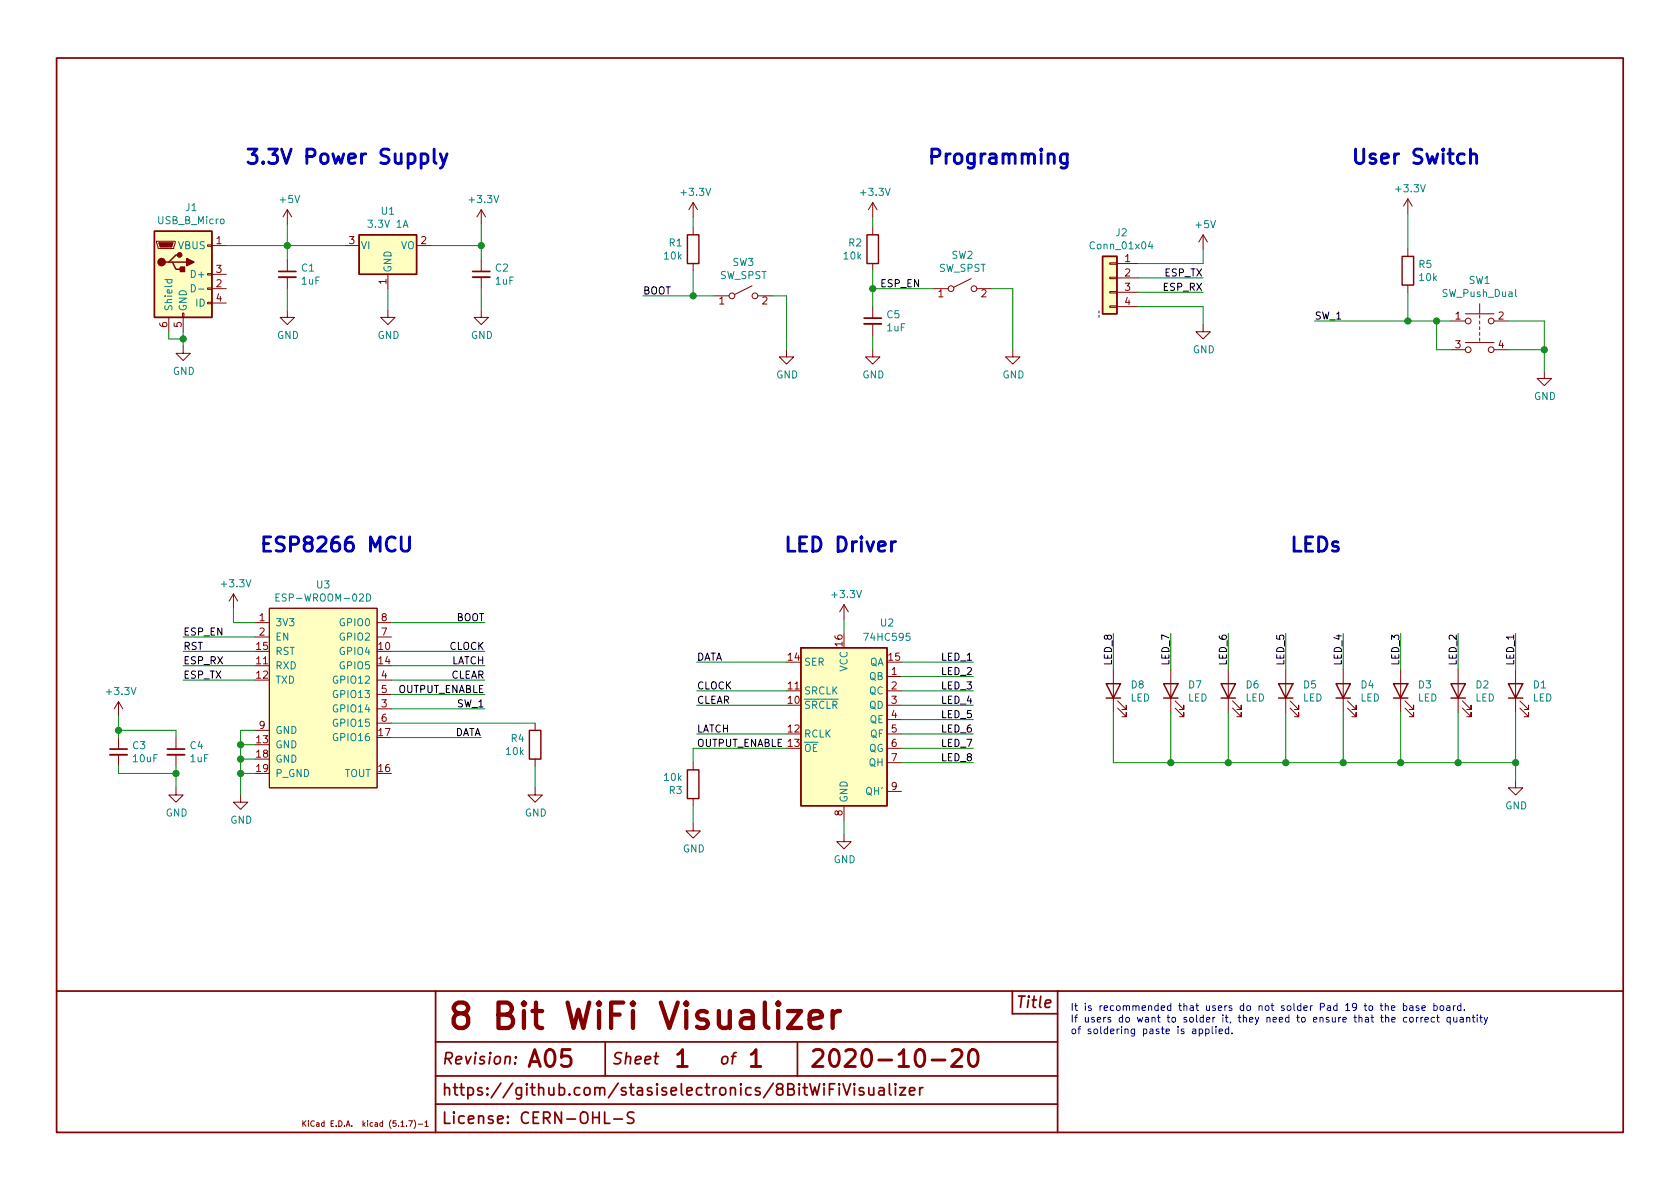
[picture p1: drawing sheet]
<svg xmlns="http://www.w3.org/2000/svg" width="297mm" height="210mm" viewBox="0 0 297 210" stroke-linecap="round" stroke-linejoin="round" font-family="sans-serif">
<path d="M179 179.3h8M187 175.3v24.9M77 195.2h110M77 190.3h110M91.1 188v.1l-.1-.1h.1v.1M91.2 186.9v.2M107 184.2v6.1" fill="none" stroke="#840000" stroke-width=".3"/>
<path d="M137.6 177.3l-.2 .2 .2 .2 .2-.2-.2-.2v.4M137.6 178.8v3M139.3 178.8h2.4l-2.4 3h2.4M147.2 178.8v3M148.5 178.8a1.14 1.14 0 0 0-1.3 .8M143.2 180.3l2.1-.4v-.5l-.2-.4-.4-.2h-.9l-.4 .2-.2 .4v1.7l.2 .5 .4 .2h.9l.4-.2" fill="none" stroke="#840000" stroke-width=".76"/>
<circle cx="187" cy="175.3" r=".15" fill="#840000"/>
<g fill="none" stroke="#840000" stroke-width=".3">
<path d="M10 10.3h277v189.9h-277zM49.3 48h3M83.6 48h3M152.8 56.3h3M19.4 132.5h3.1M29.6 132.5h3M10 175.3h277M77 175.3v24.9M179 175.3v4M77 184.2h110M106.9 196.6v2h.9M108.5 197.9h1.6"/>
<path d="M112.1 196.7l-.3-.1-.7 .1a.49 .49 0 0 0-.2 .5 .49 .49 0 0 0 .4 .4 .72 .72 0 0 1 .8 .5l-.1 .4-.3 .1-.8-.1M141 184.2v6.1M145.7 191.6l-.1 .1 .1 .1 .1-.1-.1-.1v.2M145.7 192.3v1.3M146.7 192.6h.6M147.6 191.6h-.9v2M148.4 191.6l-.1 .1 .1 .1v-.2v.2M148.4 192.3v1.3M149 191.6l.7 2 .7-2M151.1 191.6l-.1 .1 .1 .1 .1-.1-.1-.1v.2M151.1 192.3v1.3M152.7 192.4a.49 .49 0 0 0-.8 .2l.1 .3 .5 .1 .3 .3-.1 .2-.2 .1-.6-.1"/>
<path d="M153.6 192.3v1.1a.5 .5 0 0 0 .9 .1M154.5 192.3v1.3M155.4 192.4h.8l.1 1.2M156.3 192.8l-.7 .1a.39 .39 0 0 0-.3 .4 .39 .39 0 0 0 .3 .3l.7-.1M157.3 191.6v1.8l.3 .2M158.3 191.6l-.1 .1 .1 .1 .1-.1-.1-.1v.2M158.3 192.3v1.3M159.1 192.3h1l-1 1.3h1M160.8 193l.9-.2-.1-.4-.5-.1-.2 .1-.1 .2 .1 .9 .2 .1 .5-.1M162.6 192.3v1.3M163.2 192.3a.49 .49 0 0 0-.6 .4"/>
</g>
<path d="M164.8 187.4h2.3M168.4 185.9l.4-.3h.7a.8 .8 0 0 1 .4 1.3l-1.7 1.7h1.9M171.5 185.9a.73 .73 0 0 1 .7-.3 .73 .73 0 0 1 .6 .6 2.37 2.37 0 0 1-.3 2.2 .7 .7 0 0 1-1.2-.4 2.67 2.67 0 0 1 .2-2.1z" fill="none" stroke="#840000" stroke-width=".51"/>
<g fill="none" stroke="#840000" stroke-width=".18">
<path d="M50.8 37.1v2.5M50.8 37.1l-.8 1.2M50.8 37.1l.8 1.2M85.1 37.1v2.5M85.1 37.1l-.8 1.2M85.1 37.1l.8 1.2M122.6 35.8v2.5M122.6 35.8l-.8 1.3M122.6 35.8l.7 1.3M154.3 35.8l-.8 1.3M154.3 35.8v2.5M154.3 35.8l.8 1.3"/>
<path d="M248.9 35.2l-.7 1.2M248.9 35.2v2.5M248.9 35.2l.8 1.2M27.7 42.7h3.3v.2l-.3 1h-2.8zM29.8 56.1v2.6M32.3 55.4h.2v.7h-.2zM32.4 56.1v2.6M36.7 53.5h.8v.2h-.8zM36.7 50.9h.8v.3h-.8zM36.7 48.4h.8v.2h-.8zM36.7 43.3h.8v.3h-.8zM37.5 43.4h2.5"/>
<path d="M37.5 51h2.5M37.5 48.5h2.5M37.5 53.6h2.5M50.8 54.9v1.2h1.3l-1.3 1.3-1.3-1.3h1.3M50.8 46v2M50.8 49v2M61 43.4h2.5M68.6 54.9v1.2h1.2l-1.2 1.3-1.3-1.3h1.3M68.6 48.5v2.5M73.7 43.4h2.5M85.1 54.9v1.2h1.3l-1.3 1.3-1.3-1.3h1.3M85.1 46v2"/>
<path d="M85.1 49v2M122.6 40.3v1.2M122.6 46.6v1.3M126.4 52.3h2.5M133 50.5l-3.1 1.6M134 52.3h2.5M154.3 40.3v1.2M154.3 46.6v1.3M154.3 54.2v2.1M154.3 57.3v2M165.1 51h2.5M171.7 49.3l-3 1.5"/>
<path d="M172.7 51h2.6M196.2 54.1h1.3v.3h-1.3zM196.2 51.6h1.3v.2h-1.3zM196.2 46.5h1.3v.2h-1.3zM196.2 49h1.3v.3h-1.3zM197.5 46.6h3.8M197.5 49.1h3.8M197.5 51.7h3.8M197.5 54.2h3.8M212.7 57.4v1.3h1.3l-1.3 1.2-1.2-1.2h1.2M212.7 41.5l-.7 1.3M212.7 41.5v2.6"/>
<path d="M212.7 41.5l.8 1.3M248.9 44.1v1.2M248.9 50.4v1.3M256.5 56.8h2.6M259.1 55.5h5.1M261.6 53.7v1.8M261.6 55.7v.6M261.6 56.8v.5M261.6 57.8v.5M261.6 58.8v.5M261.6 59.8v.5M264.2 56.8h2.5"/>
<path d="M32.4 61.2v1.3h1.3l-1.3 1.2-1.3-1.2h1.3M139.1 61.8v1.3h1.2l-1.2 1.3-1.3-1.3h1.3M154.3 61.8v1.3h1.3l-1.3 1.3-1.3-1.3h1.3M179.1 61.8v1.3h1.2l-1.2 1.3-1.3-1.3h1.3M256.5 61.8h2.6M259.1 60.6h5.1M264.2 61.8h2.5M273 65.7v1.2h1.3l-1.3 1.3-1.2-1.3h1.2M41.3 105l-.8 1.3M41.3 105v2.6M41.3 105l.7 1.3M45.1 110.1h2.5"/>
<path d="M45.1 112.6h2.5M47.6 107.6h19.1v31.7h-19.1zM66.7 110.1h2.5M66.7 112.6h2.5M149.2 106.9v2.6M149.2 106.9l-.7 1.3M149.2 106.9l.8 1.3M156.8 119.6h2.6M196.8 118.4v7.6M207 118.4v7.6M217.2 118.4v7.6M227.3 118.4v7.6"/>
<path d="M237.5 118.4v7.6M247.6 118.4v7.6M257.8 118.4v7.6M268 118.4v7.6M21 124.1l-.8 1.2M21 124.1v2.5M21 130.4v2.1M21 133.5v2M21 124.1l.7 1.2M31.1 139.3v1.3h1.3l-1.3 1.3-1.3-1.3h1.3M31.1 130.4v2.1M31.1 133.5v2"/>
<path d="M45.1 129.2h2.5M66.7 125.3h2.5M66.7 120.3h2.5M66.7 122.8h2.5M66.7 127.9h2.5M94.6 139.3v1.3h1.3l-1.3 1.3-1.3-1.3h1.3M94.6 127.9v1.3M94.6 134.2v1.3M122.6 134.9v1.2M156.8 122.2h2.6M156.8 124.7h2.6M156.8 127.2h2.6"/>
<path d="M156.8 129.8h2.6M156.8 132.3h2.6M156.8 134.9h2.6M156.8 139.9h2.6M197.6 125.2l1.5 1.5v-.7v.7h-.7M197.6 123.9l1.5 1.6v-.8v.8h-.7M207.8 125.2l1.5 1.5v-.7v.7h-.8M207.8 123.9l1.5 1.6v-.8v.8h-.8M217.9 125.2l1.6 1.5v-.7v.7h-.8M217.9 123.9l1.6 1.6v-.8v.8h-.8M228.1 125.2l1.5 1.5v-.7v.7h-.7M228.1 123.9l1.5 1.6v-.8v.8h-.7"/>
<path d="M238.3 125.2l1.5 1.5v-.7v.7h-.8M238.3 123.9l1.5 1.6v-.8v.8h-.8M248.4 125.2l1.5 1.5v-.7v.7h-.7M248.4 123.9l1.5 1.6v-.8v.8h-.7M258.6 125.2l1.5 1.5v-.7v.7h-.8M258.6 123.9l1.5 1.6v-.8v.8h-.8M268 138v1.3h1.2l-1.2 1.3-1.3-1.3h1.3M268.7 125.2l1.6 1.5v-.7v.7h-.8M268.7 123.9l1.6 1.6v-.8v.8h-.8M42.5 140.6v1.3h1.3l-1.3 1.2-1.2-1.2h1.2M122.6 145.7v1.2h1.2l-1.2 1.3-1.3-1.3h1.3M122.6 141.2v1.3"/>
<path d="M149.2 147.6v1.2h1.3l-1.3 1.3-1.2-1.3h1.2M149.2 142.5v2.5M53.5 198.2v1M53.7 198.6l.4 .6M54.1 198.2l-.6 .5M54.5 198.2v.1M54.5 198.5v.7M55.6 198.3a.44 .44 0 0 0-.7 .4 .44 .44 0 0 0 .7 .4M56 198.6h.4v.6M56.4 198.7l-.5 .3 .2 .2 .3-.1M57.3 198.6l-.3-.1-.2 .2 .1 .4h.4M57.3 198.2v1"/>
<path d="M75.1 199.2h.6"/>
<circle cx="129.4" cy="52.3" r=".51"/>
<circle cx="133.5" cy="52.3" r=".51"/>
<circle cx="168.1" cy="51" r=".51"/>
<circle cx="172.2" cy="51" r=".51"/>
<circle cx="259.6" cy="56.8" r=".51"/>
<circle cx="263.7" cy="56.8" r=".51"/>
<circle cx="259.6" cy="61.8" r=".51"/>
<circle cx="263.7" cy="61.8" r=".51"/>
</g>
<path d="M49.3 49h3M83.6 49h3M152.8 57.3h3M19.4 133.5h3.1M29.6 133.5h3" fill="none" stroke="#840000" stroke-width=".33"/>
<g fill="#ffffc2" stroke="#ffffc2" stroke-width=".18">
<path d="M63.5 41.5h10.2v7h-10.2z"/>
<path d="M27.3 40.9h10.2v15.2h-10.2z"/>
<path d="M47.6 107.6h19.1v31.7h-19.1z"/>
<path d="M141.6 114.5h15.2v28h-15.2z"/>
<path d="M194.9 45.3h2.6v10.2h-2.6z"/>
</g>
<g fill="none" stroke="#840000" stroke-width=".25">
<path d="M27.3 40.9h10.2v15.2h-10.2zM29.8 46.3h.7l.6 1.3h1.3M30.5 46.3h2.5M31.7 45.1h-.6l-1.3 1.2h-.6M63.5 41.5h10.2v7h-10.2zM121.5 41.5h2.1v5.1h-2.1zM153.3 41.5h2v5.1h-2zM194.9 45.3h2.6v10.2h-2.6zM247.9 45.3h2v5.1h-2zM141.6 114.5h15.2v28h-15.2zM93.6 129.2h2v5h-2zM121.5 136.1h2.1v5.1h-2.1z"/>
<path d="M195.6 120.9h2.5l-1.3 2.5zM195.6 123.4h2.5M205.7 120.9h2.6l-1.3 2.5zM205.7 123.4h2.6M215.9 120.9h2.5l-1.2 2.5zM215.9 123.4h2.5M226.1 120.9h2.5l-1.3 2.5zM226.1 123.4h2.5M236.2 120.9h2.6l-1.3 2.5zM236.2 123.4h2.6M246.4 120.9h2.5l-1.3 2.5zM246.4 123.4h2.5"/>
<path d="M256.5 120.9h2.6l-1.3 2.5zM256.5 123.4h2.6M266.7 120.9h2.5l-1.2 2.5zM266.7 123.4h2.5"/>
</g>
<g fill="#840000" stroke="#840000" stroke-width=".25">
<path d="M31.9 47.2h.7v.8h-.7z"/>
<path d="M33 45.7l1.3 .6-1.3 .7z"/>
<circle cx="28.6" cy="46.3" r=".63"/>
<circle cx="31.8" cy="45.1" r=".38"/>
</g>
<path d="M28.1 42.9h2.5l-.2 .8h-2.1z" fill="#840000" stroke="#840000" stroke-width=".18"/>
<path d="M29.1 49.4h1.3M29.6 49.4v.4l.2 .3 .6-.1v-.6M33.8 50.3a.64 .64 0 0 1 .7 .7 .64 .64 0 0 1-.7 .6zM35.1 51.1h1M203.4 42.7l-.3 .9h.8M203.7 43.2v.8M268 51.2v1.1l.1 .1M48.8 105.6h.4M49.4 105h-.6v1.3h.6M64.8 105a.64 .64 0 0 1 .7 .7 .64 .64 0 0 1-.7 .6z" fill="none" stroke="#008484" stroke-width=".18"/>
<path d="M194.3 56.1v-1.2" fill="none" stroke="#0000c2" stroke-width=".18" stroke-dasharray=".4 .4"/>
<g fill="none" stroke="#008400" stroke-width=".18">
<path d="M50.8 39.6v6.4M85.1 39.6v6.4M122.6 38.3v2M154.3 38.3v2M248.9 37.7v6.4M29.8 58.7v1.2h2.6M32.4 58.7v2.5M40 43.4h21M50.8 51v3.9M68.6 51v3.9M76.2 43.4h8.9M85.1 51v3.9"/>
<path d="M113.7 52.3h12.7M122.6 47.9v4.4M136.5 52.3h2.6v9.5M154.3 47.9v6.3M154.3 59.3v2.5M154.3 51h10.8M175.3 51h3.8v10.8M201.3 54.2h11.4v3.2M201.3 49.1h11.4M201.3 51.7h11.4M212.7 44.1v2.5h-11.4M232.4 56.8h24.1"/>
<path d="M248.9 51.7v5.1M254 56.8v5h2.5M266.7 56.8h6.3v8.9M266.7 61.8h6.3M32.4 115.2h12.7M32.4 112.6h12.7M32.4 117.7h12.7M41.3 107.6v2.5h3.8M69.2 115.2h16.5M69.2 117.7h16.5M69.2 110.1h16.5M123.2 117.1h15.9"/>
<path d="M149.2 109.5v2.5M159.4 117.1h12.7M159.4 119.6h12.7M196.8 112v6.4M207 112v6.4M217.2 112v6.4M227.3 112v6.4M237.5 112v6.4M247.6 112v6.4M257.8 112v6.4M268 112v6.4M21 129.2h10.1v1.2"/>
<path d="M21 126.6v3.8M21 135.5v1.3h10.1M31.1 135.5v3.8M32.4 120.3h12.7M42.5 136.8h2.6M42.5 134.2h2.6M42.5 131.7h2.6M45.1 129.2h-2.6v11.4M69.2 130.4h15.9M69.2 127.9h25.4M69.2 122.8h16.5M69.2 120.3h16.5"/>
<path d="M69.2 125.3h16.5M94.6 135.5v3.8M123.2 129.8h15.9M123.2 124.7h15.9M123.2 122.2h15.9M139.1 132.3h-16.5v2.6M159.4 134.9h12.7M159.4 132.3h12.7M159.4 129.8h12.7M159.4 124.7h12.7M159.4 122.2h12.7M159.4 127.2h12.7"/>
<path d="M196.8 126v8.9h71.2M207 126v8.9M217.2 126v8.9M227.3 126v8.9M237.5 126v8.9M247.6 126v8.9M257.8 126v8.9M268 126v12M122.6 142.5v3.2M149.2 145v2.6"/>
</g>
<path d="M76.8 26.4v2.1l.3 .4M77.9 27.2l.6 1.7M79 27.2l-.8 2.3-.3 .2M188.7 27.2v2.1a.68 .68 0 0 1-1.1 .3M188.7 27.3l-.7-.1-.3 .1-.2 .4v.7l.2 .4 .3 .1 .7-.1M260 27.5a.63 .63 0 0 1 1.1 .1v1.3M70.9 94.9v2.1l.6 .5h.4l.5-.5v-2.1M158.3 95.8a.69 .69 0 0 0-.7 .5" fill="none" stroke="#0000c2" stroke-width=".51"/>
<g fill="none" stroke="#0000c2" stroke-width=".18">
<path d="M244 177.8h.5M244.2 177.4v1.1l.3 .2M244.9 178l.2-.2 .3 .1 .1 .8M244.9 177.4v1.3M246 178.3l.6-.2v-.2l-.4-.1-.2 .2 .1 .6h.5M248.1 177.9l.4-.1 .2 .3-.1 .5h-.5M248.1 177.4v1.3M248.7 180l-.3-.1-.3 .2 .2 .6h.4M249.3 177.9h.5v.8M249.8 178.1l-.4 .1-.2 .2 .1 .2h.5M250.4 179.9v.8M250.8 179.9l-.3 .1-.1 .1"/>
<path d="M250.9 177.9l-.4-.1-.1 .2v.2l.5 .1v.3h-.5M251.2 179.9v.8M251.4 178.3l.6-.2-.1-.2-.3-.1-.2 .2 .1 .6h.4M251.6 179.9l-.3 .1-.1 .1M253.5 177.9l.4-.1 .2 .3-.1 .5h-.5M253.5 177.4v1.3M253.6 180l-.3-.1-.3 .2 .2 .6h.4M254 179.9h.5M254.2 179.5v1.1l.3 .1M254.7 178l.1-.2 .4 .2 .1 .5-.2 .1-.3 .1-.1-.1zM255.8 177.9h.5l.1 .8M256.4 178.1l-.5 .1-.1 .2 .1 .3 .5-.1"/>
<path d="M256.4 180l-.3-.1-.3 .2 .1 .6h.5M256.4 179.9v1.3M257 177.8v.9M257 179.9l.1 .8h.3l.2-.1M257.3 177.8l-.3 .3M257.6 179.9v.8M258.2 180h.4l.1 .7M258.3 177.9l-.4-.1-.2 .3 .1 .5h.5M258.3 177.4v1.3M258.9 178.6v.1M259.3 179.9v.8M260.3 179.9h.5"/>
<path d="M260.5 179.5v1.1l.3 .1M261.2 179.5v.1M261.2 179.9v.8M261.6 179.9h.5M261.8 179.5v1.1l.3 .1M262.4 179.9l.3 .8M263 179.9l-.4 1.1-.2 .2M212 182h.4l.2 .2-.1 .5h-.5M213.2 182h.3l.3 .2-.1 .5h-.5M213.2 182v1.2M214.3 181.5v1.1l.2 .2M215 182v.8"/>
<path d="M215.5 182.4l.7-.1-.1-.3h-.4l-.2 .1 .1 .6h.5M217.2 182h-.3l-.3 .2 .1 .5h.5M217.2 181.5v1.3M217.8 182.7v.1M246.1 180.3l.6-.1-.1-.2-.3-.1-.2 .2 .1 .6h.4M249.3 180l.2-.1 .3 .1 .1 .5-.1 .2h-.3l-.2-.1zM251.9 180.3l.7-.1-.1-.2-.4-.1-.2 .2 .1 .6h.5M258.7 180.2l-.4 .1-.2 .1 .1 .3h.5M259.3 180l.2-.1 .3 .1 .1 .7"/>
</g>
<g fill="#008400" stroke="#008400" stroke-width=".25">
<circle cx="237.5" cy="134.9" r=".51"/>
<circle cx="42.5" cy="134.2" r=".51"/>
<circle cx="42.5" cy="131.7" r=".51"/>
<circle cx="248.9" cy="56.8" r=".51"/>
<circle cx="50.8" cy="43.4" r=".51"/>
<circle cx="32.4" cy="59.9" r=".51"/>
<circle cx="247.7" cy="134.9" r=".51"/>
<circle cx="42.5" cy="136.8" r=".51"/>
<circle cx="154.3" cy="51" r=".51"/>
<circle cx="85.1" cy="43.4" r=".51"/>
<circle cx="207" cy="134.9" r=".51"/>
<circle cx="21" cy="129.2" r=".51"/>
<circle cx="273" cy="61.8" r=".51"/>
<circle cx="227.3" cy="134.9" r=".51"/>
<circle cx="268" cy="134.9" r=".51"/>
<circle cx="122.6" cy="52.3" r=".51"/>
<circle cx="217.2" cy="134.9" r=".51"/>
<circle cx="254" cy="56.8" r=".51"/>
<circle cx="31.1" cy="136.8" r=".51"/>
<circle cx="257.8" cy="134.9" r=".51"/>
</g>
<text font-size="6.3" fill="#840000" x="79" y="182">8 Bit WiFi Visualizer</text>
<g font-size="4.2" fill="#840000">
<text x="93" y="188.7">A05</text>
<text x="119" y="188.7">1</text>
<text x="132" y="188.7">1</text>
<text x="143" y="188.7">2020-10-20</text>
</g>
<g font-size="3.5" fill="#0000c2">
<text x="43.2" y="29">3.3V Power Supply</text>
<text x="163.8" y="29">Programming</text>
<text x="238.8" y="29">User Switch</text>
<text x="45.7" y="97.6">ESP8266 MCU</text>
<text x="138.4" y="97.6">LED Driver</text>
<text x="228.4" y="97.6">LEDs</text>
</g>
<g font-size="2.8" fill="#840000">
<text x="179.5" y="178.3">Title</text>
<text x="78" y="188.2">Revision:</text>
<text x="108" y="188.2">Sheet</text>
<text x="127" y="188.2">of</text>
<text x="78" y="193.7">https://github.com/stasiselectronics/8BitWiFiVisualizer</text>
<text x="78" y="198.7">License: CERN-OHL-S</text>
</g>
<g font-size="1.8" fill="#008484">
<text x="49.6" y="35.9">+5V</text>
<text x="83.1" y="35.9">+3.3V</text>
<text x="120.6" y="34.6">+3.3V</text>
<text x="152.3" y="34.6">+3.3V</text>
<text x="247" y="34">+3.3V</text>
<text x="28" y="39.6">USB_B_Micro</text>
<text x="32.9" y="37.3">J1</text>
<text x="65.4" y="40.3">3.3V 1A</text>
<text x="67.5" y="38">U1</text>
<text x="197.3" y="41.8">J2</text>
<text x="211.5" y="40.4">+5V</text>
<text x="31.5" y="44.1">VBUS</text>
<text x="63.8" y="44.1">VI</text>
<text x="70.8" y="44.1">VO</text>
<text x="117.5" y="45.9">10k</text>
<text x="118.3" y="43.6">R1</text>
<text x="129.5" y="47">SW3</text>
<text x="149.3" y="45.9">10k</text>
<text x="150.1" y="43.6">R2</text>
<text x="168.3" y="45.8">SW2</text>
<text x="193.1" y="44.1">Conn_01x04</text>
<text x="250.9" y="47.4">R5</text>
<text x="34.1" y="49.1">D+</text>
<text x="53.3" y="48">C1</text>
<text x="53.4" y="50.3">1uF</text>
<text x="69.2" y="48.3" transform="rotate(-90 69.2 48.3)">GND</text>
<text x="87.6" y="48">C2</text>
<text x="87.7" y="50.3">1uF</text>
<text x="127.2" y="49.3">SW_SPST</text>
<text x="166" y="48.1">SW_SPST</text>
<text x="251" y="49.7">10k</text>
<text x="255.1" y="52.5">SW_Push_Dual</text>
<text x="259.7" y="50.2">SW1</text>
<text x="30.5" y="55.1" transform="rotate(-90 30.5 55.1)">Shield</text>
<text x="33" y="55.1" transform="rotate(-90 33 55.1)">GND</text>
<text x="34.7" y="54.2">ID</text>
<text x="49" y="59.9">GND</text>
<text x="66.8" y="59.9">GND</text>
<text x="83.3" y="59.9">GND</text>
<text x="156.8" y="56.3">C5</text>
<text x="156.9" y="58.6">1uF</text>
<text x="210.9" y="62.5">GND</text>
<text x="30.6" y="66.3">GND</text>
<text x="137.2" y="66.9">GND</text>
<text x="152.5" y="66.9">GND</text>
<text x="177.2" y="66.9">GND</text>
<text x="271.2" y="70.7">GND</text>
<text x="39.3" y="103.9">+3.3V</text>
<text x="49.6" y="106.4">ESP-WROOM-02D</text>
<text x="56" y="104.1">U3</text>
<text x="147.3" y="105.8">+3.3V</text>
<text x="48.6" y="110.7">3V3</text>
<text x="48.6" y="113.3">EN</text>
<text x="60.2" y="113.3">GPIO2</text>
<text x="60.2" y="110.7">GPIO0</text>
<text x="153.1" y="113.3">74HC595</text>
<text x="155.7" y="110.8">U2</text>
<text x="48.6" y="118.4">RXD</text>
<text x="48.6" y="115.8">RST</text>
<text x="60.2" y="115.8">GPIO4</text>
<text x="60.2" y="118.4">GPIO5</text>
<text x="142.1" y="117.7">SER</text>
<text x="149.9" y="118.8" transform="rotate(-90 149.9 118.8)">VCC</text>
<text x="153.7" y="117.7">QA</text>
<text x="19" y="122.9">+3.3V</text>
<text x="48.6" y="120.9">TXD</text>
<text x="59.3" y="126">GPIO14</text>
<text x="59.3" y="120.9">GPIO12</text>
<text x="59.3" y="123.4">GPIO13</text>
<text x="142.1" y="125.3">SRCLR</text>
<text x="142.1" y="122.8">SRCLK</text>
<text x="153.7" y="120.3">QB</text>
<text x="153.7" y="122.8">QC</text>
<text x="153.7" y="125.3">QD</text>
<text x="199.9" y="124">LED</text>
<text x="200" y="121.7">D8</text>
<text x="210" y="124">LED</text>
<text x="210.2" y="121.7">D7</text>
<text x="220.2" y="124">LED</text>
<text x="220.3" y="121.7">D6</text>
<text x="230.4" y="124">LED</text>
<text x="230.5" y="121.7">D5</text>
<text x="240.5" y="124">LED</text>
<text x="240.7" y="121.7">D4</text>
<text x="250.7" y="124">LED</text>
<text x="250.8" y="121.7">D3</text>
<text x="260.8" y="124">LED</text>
<text x="261" y="121.7">D2</text>
<text x="271" y="124">LED</text>
<text x="271.1" y="121.7">D1</text>
<text x="48.6" y="129.8">GND</text>
<text x="59.3" y="131.1">GPIO16</text>
<text x="59.3" y="128.5">GPIO15</text>
<text x="90.4" y="131.2">R4</text>
<text x="142.1" y="130.4">RCLK</text>
<text x="153.8" y="127.9">QE</text>
<text x="153.9" y="130.4">QF</text>
<text x="23.5" y="132.5">C3</text>
<text x="23.6" y="134.8">10uF</text>
<text x="33.7" y="132.5">C4</text>
<text x="33.7" y="134.8">1uF</text>
<text x="48.6" y="132.3">GND</text>
<text x="48.6" y="134.9">GND</text>
<text x="48.6" y="137.4">P_GND</text>
<text x="60.8" y="137.4">TOUT</text>
<text x="89.6" y="133.5">10k</text>
<text x="142.1" y="133">OE</text>
<text x="153.6" y="133">QG</text>
<text x="153.7" y="135.5">QH</text>
<text x="117.5" y="138.1">10k</text>
<text x="118.3" y="140.4">R3</text>
<text x="149.9" y="142" transform="rotate(-90 149.9 142)">GND</text>
<text x="153.3" y="140.6">QH'</text>
<text x="266.1" y="143.1">GND</text>
<text x="29.3" y="144.4">GND</text>
<text x="40.7" y="145.7">GND</text>
<text x="92.8" y="144.4">GND</text>
<text x="120.7" y="150.7">GND</text>
<text x="147.4" y="152.6">GND</text>
</g>
<g font-size="1.8" fill="#840000">
<text x="38.3" y="43.2">1</text>
<text x="61.7" y="43.2">3</text>
<text x="74.4" y="43.2">2</text>
<text x="198.9" y="46.3">1</text>
<text x="38.3" y="50.8">2</text>
<text x="38.3" y="48.3">3</text>
<text x="38.3" y="53.3">4</text>
<text x="68.3" y="50.3" transform="rotate(-90 68.3 50.3)">1</text>
<text x="127.2" y="53.8">1</text>
<text x="134.8" y="53.8">2</text>
<text x="165.9" y="52.6">1</text>
<text x="173.5" y="52.6">2</text>
<text x="198.9" y="48.9">2</text>
<text x="198.9" y="51.4">3</text>
<text x="198.9" y="54">4</text>
<text x="29.6" y="57.9" transform="rotate(-90 29.6 57.9)">6</text>
<text x="32.1" y="57.9" transform="rotate(-90 32.1 57.9)">5</text>
<text x="257.3" y="56.5">1</text>
<text x="264.9" y="56.5">2</text>
<text x="257.3" y="61.6">3</text>
<text x="264.9" y="61.6">4</text>
<text x="45.9" y="109.8">1</text>
<text x="45.9" y="112.4">2</text>
<text x="67.5" y="112.4">7</text>
<text x="67.5" y="109.8">8</text>
<text x="45.4" y="117.5">11</text>
<text x="45.4" y="114.9">15</text>
<text x="67" y="114.9">10</text>
<text x="67" y="117.5">14</text>
<text x="139.4" y="116.8">14</text>
<text x="149" y="114.2" transform="rotate(-90 149 114.2)">16</text>
<text x="157.1" y="116.8">15</text>
<text x="157.6" y="119.4">1</text>
<text x="45.4" y="120">12</text>
<text x="67.5" y="125.1">3</text>
<text x="67.5" y="120">4</text>
<text x="67.5" y="122.5">5</text>
<text x="139.4" y="124.5">10</text>
<text x="139.4" y="121.9">11</text>
<text x="157.6" y="121.9">2</text>
<text x="157.6" y="124.5">3</text>
<text x="45.4" y="131.4">13</text>
<text x="45.9" y="128.9">9</text>
<text x="67" y="130.2">17</text>
<text x="67.5" y="127.6">6</text>
<text x="139.4" y="129.5">12</text>
<text x="157.6" y="127">4</text>
<text x="157.6" y="129.5">5</text>
<text x="45.4" y="134">18</text>
<text x="45.4" y="136.5">19</text>
<text x="67" y="136.5">16</text>
<text x="157.6" y="132.1">6</text>
<text x="157.6" y="134.6">7</text>
<text x="157.6" y="139.7">9</text>
<text x="149" y="144.2" transform="rotate(-90 149 144.2)">8</text>
</g>
<g font-size="1.8">
<text x="113.7" y="52.1">BOOT</text>
<text x="155.6" y="50.8">ESP_EN</text>
<text x="205.7" y="51.4">ESP_RX</text>
<text x="205.9" y="48.9">ESP_TX</text>
<text x="232.4" y="56.5">SW_1</text>
<text x="32.4" y="112.4">ESP_EN</text>
<text x="80.6" y="109.8">BOOT</text>
<text x="32.4" y="114.9">RST</text>
<text x="32.4" y="117.5">ESP_RX</text>
<text x="79.4" y="114.9">CLOCK</text>
<text x="79.7" y="117.5">LATCH</text>
<text x="123.2" y="116.8">DATA</text>
<text x="166.6" y="116.8">LED_1</text>
<text x="166.6" y="119.4">LED_2</text>
<text x="196.6" y="117.5" transform="rotate(-90 196.6 117.5)">LED_8</text>
<text x="206.8" y="117.5" transform="rotate(-90 206.8 117.5)">LED_7</text>
<text x="216.9" y="117.5" transform="rotate(-90 216.9 117.5)">LED_6</text>
<text x="227.1" y="117.5" transform="rotate(-90 227.1 117.5)">LED_5</text>
<text x="237.2" y="117.5" transform="rotate(-90 237.2 117.5)">LED_4</text>
<text x="247.4" y="117.5" transform="rotate(-90 247.4 117.5)">LED_3</text>
<text x="257.6" y="117.5" transform="rotate(-90 257.6 117.5)">LED_2</text>
<text x="267.7" y="117.5" transform="rotate(-90 267.7 117.5)">LED_1</text>
<text x="32.4" y="120">ESP_TX</text>
<text x="70.2" y="122.5">OUTPUT_ENABLE</text>
<text x="79.6" y="120">CLEAR</text>
<text x="80.9" y="125.1">SW_1</text>
<text x="123.2" y="124.5">CLEAR</text>
<text x="123.2" y="121.9">CLOCK</text>
<text x="166.6" y="121.9">LED_3</text>
<text x="166.6" y="124.5">LED_4</text>
<text x="80.2" y="130.2">DATA</text>
<text x="123.2" y="129.5">LATCH</text>
<text x="166.6" y="129.5">LED_6</text>
<text x="166.6" y="127">LED_5</text>
<text x="123.2" y="132.1">OUTPUT_ENABLE 13</text>
<text x="166.6" y="134.6">LED_8</text>
<text x="166.6" y="132.1">LED_7</text>
</g>
<g font-size="1.8" fill="#0000c2">
<text x="189.2" y="178.8">It is recommended that users do not solder Pad 19 to the base board.</text>
<text x="189.2" y="180.8">If users do want to solder it, they need to ensure that the correct quantity</text>
<text x="189.2" y="182.9">of soldering paste is applied.</text>
</g>
<text font-size="1.4" fill="#840000" x="57.7" y="199.2">KiCad E.D.A. kicad (5.1.7)-1</text>
</svg>
